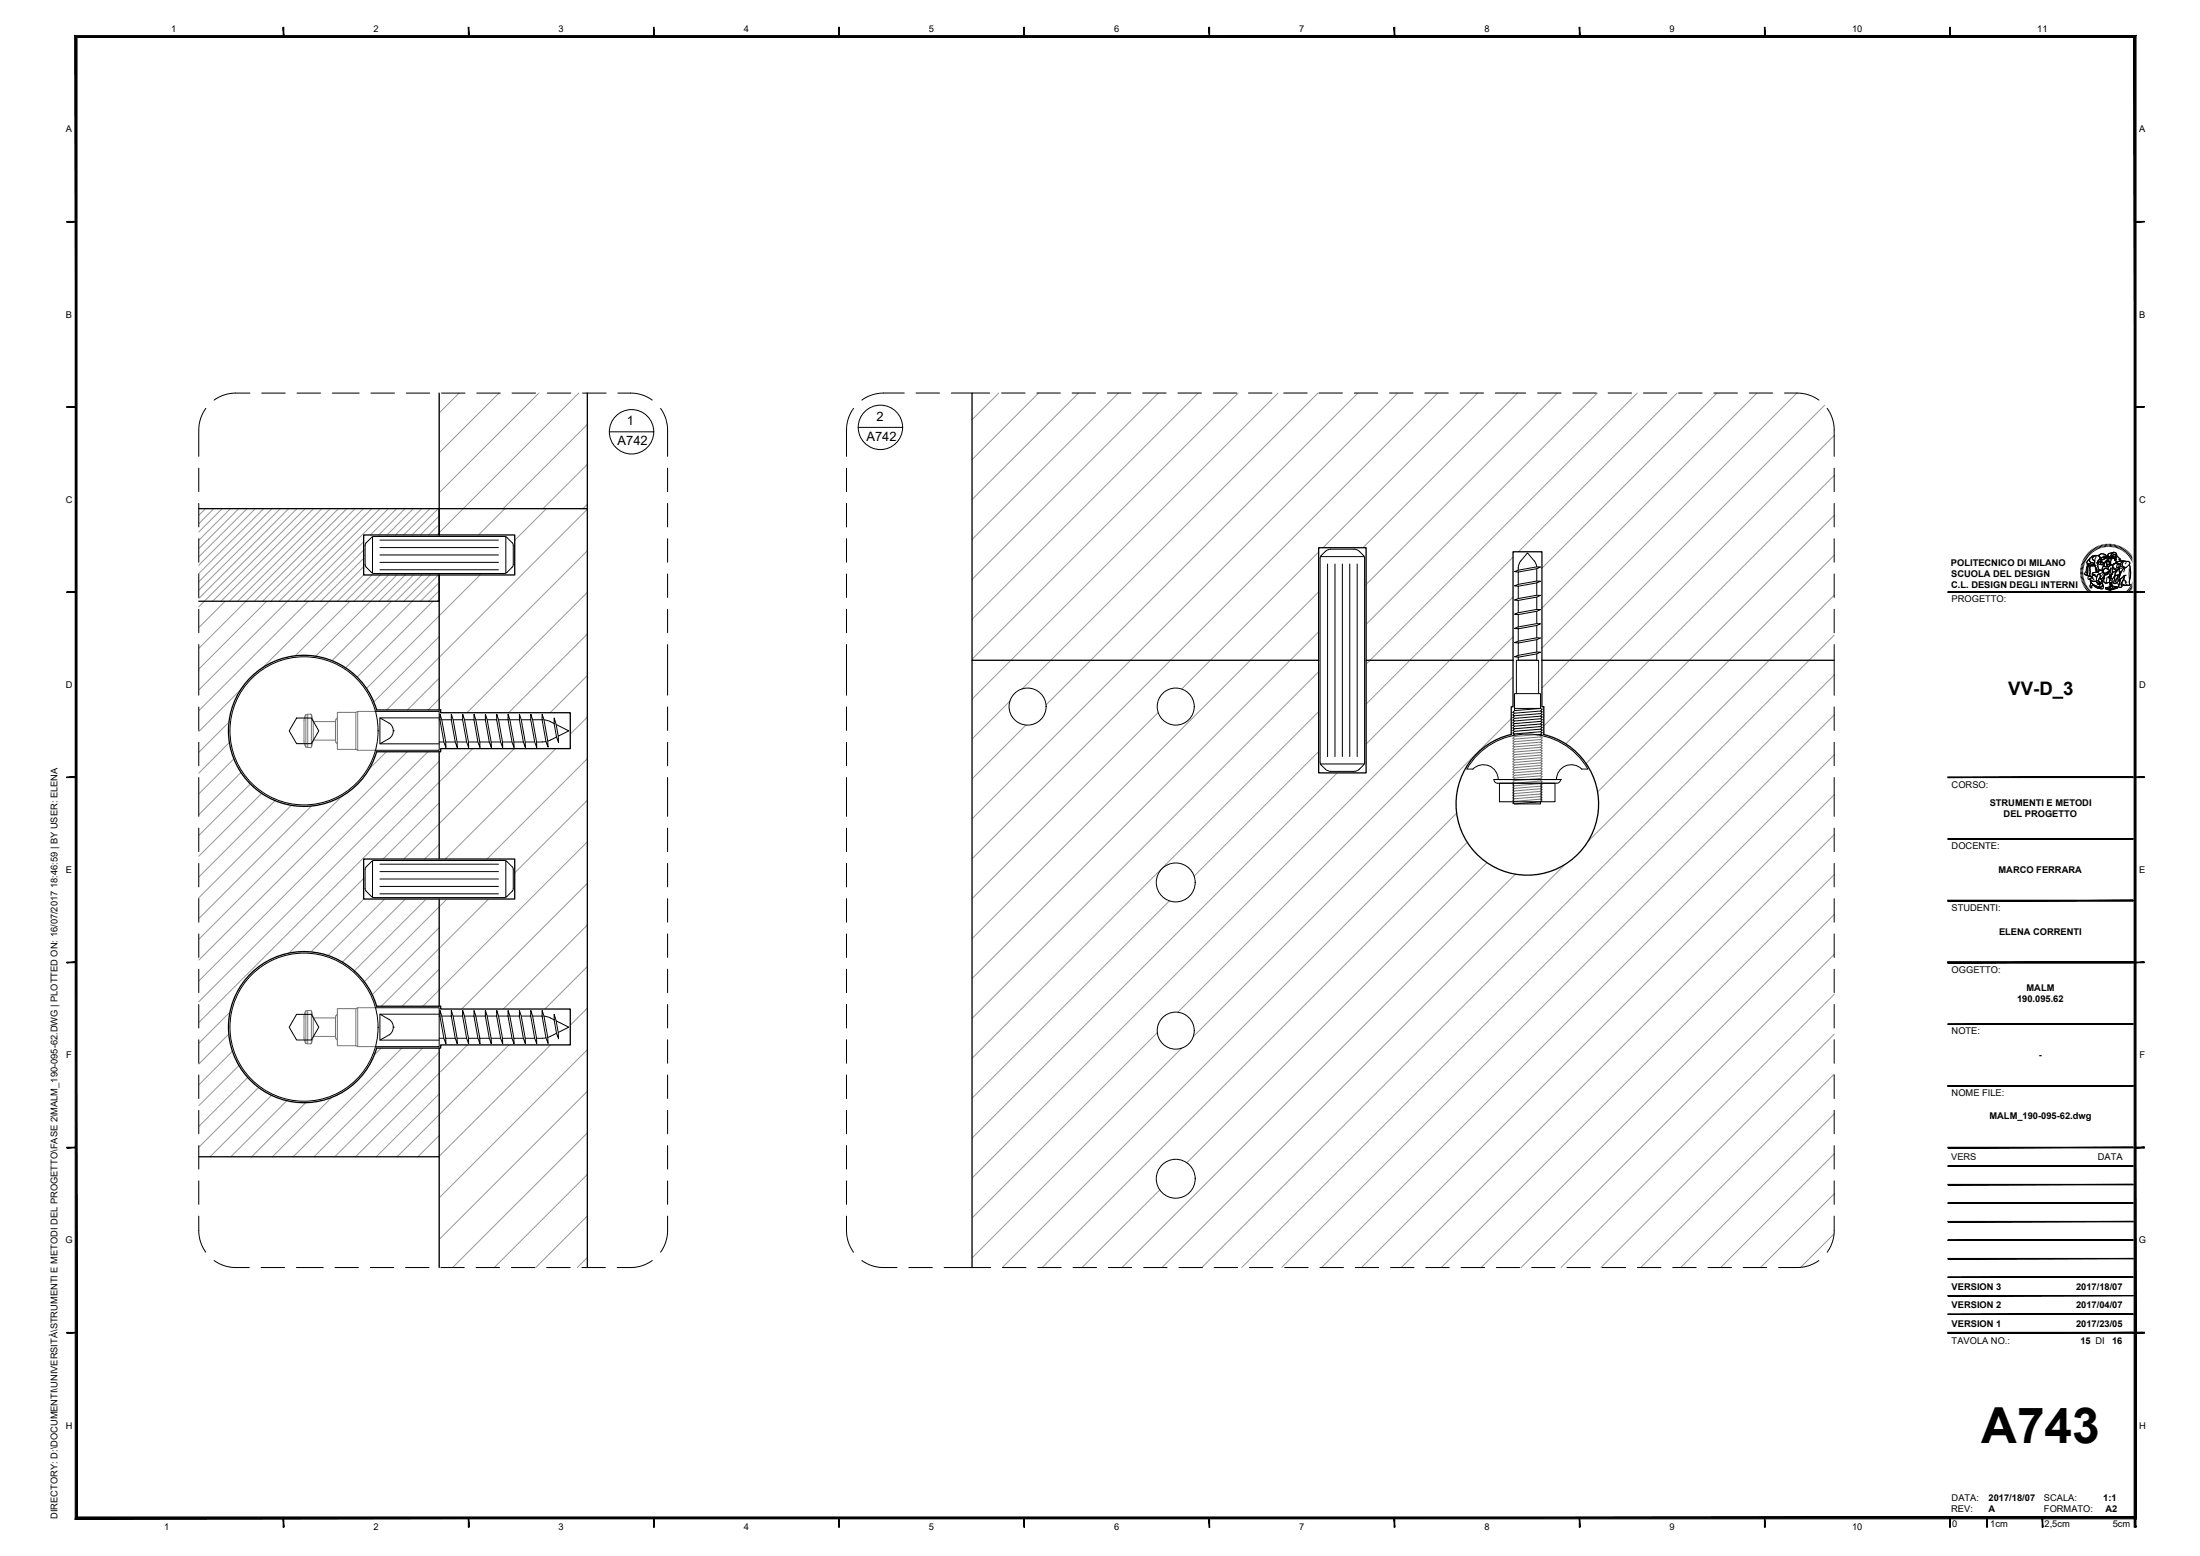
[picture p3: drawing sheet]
<svg xmlns="http://www.w3.org/2000/svg" width="594mm" height="420mm" viewBox="0 0 594 420" stroke-linecap="round" stroke-linejoin="round" font-family="sans-serif">
<!-- layer: viti dietro -->
<g fill="none" stroke="#767676" stroke-width=".27">
<path d="M82.6 193l1.4-.1 .6 2v4.9l-.4 1.8-.3 .2-1.3-.1M82.6 193v8.7M82.6 193l-.5 1.2v5.9l.1 .8 .4 .8M83.1 192.9v8.9M84.1 193v8.7M84.6 194.9h6M84.6 199.8h6M90.6 194.9v4.9M90.6 199.8l.2 .7M91.1 193.8l-.4 .5-.1 .5M91.1 192.4h5v10h-5zM96.1 192.4l.5-.3v10.5l-.5-.2"/>
<path d="M96.6 192.1h4.8M409 199.6l-.5 .5 .5 .2 7-.6 .5 .2-.5 .5M409 198.9l-.5 .5 .5 .2 7-.6 .5 .2-.5 .5M414.9 198.4l-5.9 .5-.5-.3M416.3 198.6l-.3 .4M90.8 200.5l.3 .4M96.6 202.6h4.8M409 215.7l-.5 .5 .5 .2 7-.6 .5 .2-.5 .5M409 215l-.5 .5 .5 .2 7-.6 .5 .2-.5 .5M409 214.3l-.5 .5 .5 .2 7-.6 .5 .2-.5 .5M409 213.6l-.5 .5 .5 .2 7-.6 .5 .2-.5 .5M409 212.9l-.5 .5 .5 .2 7-.6 .5 .2-.5 .5"/>
<path d="M409 212.2l-.5 .5 .5 .2 7-.6 .5 .2-.5 .5M409 211.5l-.5 .5 .5 .2 7-.6 .5 .2-.5 .5M409 210.8l-.5 .5 .5 .2 7-.6 .5 .2-.5 .5M409 210.1l-.5 .5 .5 .2 7-.6 .5 .2-.5 .5M409 209.4l-.5 .5 .5 .2 7-.6 .5 .2-.5 .5M409 208.7l-.5 .5 .5 .2 7-.6 .5 .2-.5 .5M409 208l-.5 .5 .5 .2 7-.6 .5 .2-.5 .5M409 207.3l-.5 .5 .5 .2 7-.6 .5 .2-.5 .5M409 206.6l-.5 .5 .5 .2 7-.6 .5 .2-.5 .5M409 205.9l-.5 .5 .5 .2 7-.6 .5 .2-.5 .5M409 205.2l-.5 .5 .5 .2 7-.6 .5 .2-.5 .5M409 204.5l-.5 .5 .5 .2 7-.6 .5 .2-.5 .5"/>
<path d="M409 203.8l-.5 .5 .5 .2 7-.6 .5 .2-.5 .5M409 203.1l-.5 .5 .5 .2 7-.6 .5 .2-.5 .5M409 202.4l-.5 .5 .5 .2 7-.6 .5 .2-.5 .5M409 201.7l-.5 .5 .5 .2 7-.6 .5 .2-.5 .5M409 201l-.5 .5 .5 .2 7-.6 .5 .2-.5 .5M409 200.3l-.5 .5 .5 .2 7-.6 .5 .2-.5 .5M409 216.4l-.1 .1M82.6 273l1.4-.1 .6 2v5l-.4 1.7-.3 .3-1.3-.2M82.6 273v8.7M82.6 273l-.5 1.2v5.9l.1 .9 .4 .7M83.1 272.9v9M84.1 273v8.8"/>
<path d="M84.6 274.9h6v5h-6M90.6 279.9l.1 .6 .4 .4M91.1 273.9l-.4 .4-.1 .6M91.1 272.4h5v10h-5zM96.1 272.4l.5-.3v10.5l-.5-.2M96.6 272.1h4.8M96.6 282.6h4.8"/>
</g>
<!-- layer: campitura -->
<g fill="none" stroke="#989898" stroke-width=".27">
<path d="M124 106.1l-5.4 5.4M134.7 106.1l-16.1 16.2M145.5 106.1l-26.9 27M156.3 106.1l-38.3 38.4M158.6 114.6l-22.7 22.8M269.7 106.1l-7.2 7.3M280.5 106.1l-18 18M291.2 106.1l-28.7 28.8M302 106.1l-39.5 39.6M312.8 106.1l-50.3 50.4M323.6 106.1l-61.1 61.1M334.4 106.1l-71.9 71.9"/>
<path d="M345.1 106.1l-82.6 82.7M355.9 106.1l-79.9 79.9M366.7 106.1l-84.2 84.3M377.5 106.1l-115 115M388.2 106.1l-125.7 125.8M399 106.1l-41.7 41.8M409.8 106.1l-41.8 41.8M420.6 106.1l-51.7 51.7M431.3 106.1l-62.4 62.5M442.1 106.1l-73.2 73.3M452.9 106.1l-42.9 42.9M463.7 106.1l-47.3 47.3"/>
<path d="M474.4 106.1l-58 58.1M485.2 106.1l-68.8 68.9M492.7 109.4l-76.2 76.3M495.3 117.6l-78.4 78.4M55.5 137.4l-1.8 1.8M57.7 137.4l-4 4M60 137.4l-6.3 6.3M62.2 137.4l-8.5 8.5M64.5 137.4l-10.8 10.7M66.7 137.4l-13 13M68.9 137.4l-15.2 15.2M71.2 137.4l-17.5 17.5"/>
<path d="M73.4 137.4l-19.7 19.7M75.7 137.4l-22 22M77.9 137.4l-24.2 24.2M80.2 137.4l-26.5 26.5M82.4 137.4l-25 25M84.7 137.4l-25 25M86.9 137.4l-25 25M89.2 137.4l-25 25M91.4 137.4l-37.7 37.7M93.6 137.4l-25 25M95.9 137.4l-25 25M98.1 137.4l-25 25"/>
<path d="M100.4 137.4l-25 25M102.6 137.4l-48.9 48.9M104.9 137.4l-25 25M107.1 137.4l-7.1 7.1M109.4 137.4l-7.1 7.1M111.6 137.4l-7.1 7.1M113.9 137.4l-7.1 7.1M116.1 137.4l-7.1 7.1M118.3 137.4l-7.1 7.1M118.6 139.3l-5.1 5.2M136.3 137.4l-7.1 7.1M147.5 137.4l-8.5 8.5"/>
<path d="M158.6 125.4l-12 12M158.6 136.2l-1.2 1.2M158.6 137.5l-54.2 54.2M495.3 128.4l-72.5 72.5M495.3 139.2l-67 67M98.2 146.3l-16.1 16.1M98.2 148.5l-13.8 13.9M98.2 150.8l-11.6 11.6M98.2 153l-27.3 27.3M98.2 155.3l-7.1 7.1M100.4 155.3l-7.1 7.1M102.7 155.3l-7.1 7.1"/>
<path d="M104.9 155.3l-7.1 7.1M107.2 155.3l-22 21.9M109.4 155.3l-7.1 7.1M111.7 155.3l-7.1 7.1M113.9 155.3l-7.1 7.1M116.2 155.3l-7.1 7.1M118.4 155.3l-25.1 25M118.6 141.6l-2.9 2.9M118.6 157.3l-5.1 5.1M118.6 159.6l-2.8 2.8M129.6 155.3l-30.6 30.6M158.6 148.7l-43 43"/>
<path d="M158.6 160l-32.5 32.5M356.1 149.1l-37 37M356.1 159.8l-93.6 93.7M408.6 150.4l-39.7 39.7M495.3 149.9l-63.9 63.9M60.8 162.4l-7.1 7.1M72 162.4l-18.3 18.3M83.2 162.4l-29.5 29.5M94.5 162.4l-14.8 14.7M105.7 162.4l-16.1 16M116.9 162.4l-20.5 20.4M118.6 161.8l-.6 .6"/>
<path d="M118.6 171.9l-17.7 17.7M158.6 171.2l-21.3 21.3M356.1 170.6l-93.6 93.6M408.6 161.2l-39.7 39.7M408.6 172l-146.1 146.1M495.3 160.7l-66.5 66.5M495.3 171.5l-170.8 170.8M61.8 195l-8.1 8.2M65 186.2l-11.3 11.3M118.6 183.1l-8.6 8.6M158.6 182.4l-10 10.1M158.6 193.6l-4.6 4.6"/>
<path d="M272.7 189.3l-10.2 10.3M277 195.8l-14.5 14.5M312.8 192.4l-50.3 50.3M356.1 181.4l-93.6 93.6M356.1 192.2l-93.6 93.6M408.1 194.1l-85.9 85.8M408.5 182.9l-90.5 90.4M495.3 182.3l-160 160M495.3 193l-149.2 149.3M61.9 200.5l-8.2 8.3M63.1 204.9l-9.4 9.5M65.1 208.6l-11.4 11.4"/>
<path d="M67.6 211.7l-13.9 13.9M70.7 214.2l-17 17M74.3 216.2l-20.6 20.6M78.7 217.5l-25 24.9M84.1 217.7l-30.4 30.3M92.3 215l-38.6 38.7M104.3 203l-4.6 4.6M109.9 203l-56.2 56.3M115.6 203l-61.9 61.9M118.6 211.2l-64.9 64.9M118.6 205.6l-64.9 64.9M118.6 216.8l-15.2 15.2"/>
<path d="M127.6 202.1l-8.7 8.8M138.9 202.1l-20.2 20.2M150.1 202.1l-29.8 29.9M158.6 204.9l-27.1 27.1M158.6 216.1l-19.6 19.6M356.1 202.9l-33.7 33.7M361.1 208.7l-98.6 98.6M393.3 219.6l-122.6 122.7M495.3 203.8l-138.4 138.5M495.3 214.6l-127.7 127.7M98.2 237.2l-20.2 20.2M118.6 222.4l-9.5 9.6"/>
<path d="M118.6 228l-3.9 4M158.6 227.3l-44.4 44.4M158.6 238.5l-33.9 34M396.2 227.5l-114.8 114.8M401.5 232.9l-81 81.1M409.2 236.1l-106.2 106.2M422.6 233.4l-108.8 108.9M495.3 225.4l-116.9 116.9M495.3 236.1l-106.1 106.2M98.3 242.8l-14.3 14.3M103.9 242.8l-15.3 15.2M109.5 242.8l-17 17"/>
<path d="M115.1 242.8l-19.4 19.4M118.6 250.5l-18.1 18.1M120.7 242.8l-22.3 22.3M131.9 242.8l-28.9 28.9M158.6 249.8l-22.7 22.7M315.8 243.3l-53.3 53.3M495.3 246.9l-95.3 95.4M495.3 257.7l-84.6 84.6M61.8 279.2l-8.1 8.1M62.1 273.3l-8.4 8.4M118.6 261.7l-10 10M158.6 261l-11.5 11.5"/>
<path d="M158.6 272.2l-4.6 4.6M312.5 278.9l-50 50M495.3 268.5l-73.8 73.8M495.3 279.3l-63 63M62.8 283.9l-9.1 9.1M64.5 287.7l-10.8 10.9M66.9 291l-13.2 13.2M69.8 293.6l-16.1 16.2M73.3 295.8l-16.6 16.6M77.5 297.2l-15.2 15.2M82.5 297.8l-14.6 14.6M89.6 296.3l-16 16.1"/>
<path d="M102.9 283l-1.8 1.8M108.5 283l-29.3 29.4M114.1 283l-29.3 29.4M118.6 289.8l-22.6 22.6M118.6 284.2l-28.2 28.2M118.6 295.4l-17 17M126.2 282.2l-7.2 7.2M137.4 282.2l-18.5 18.5M148.7 282.2l-29.9 29.8M158.6 283.4l-39.9 39.9M158.6 294.7l-40 39.9M319.1 283l-56.6 56.7"/>
<path d="M495.3 290l-52.2 52.3M118.6 312.2l-.1 .2M118.6 301l-11.4 11.4M118.6 306.6l-5.8 5.8M158.6 305.9l-36.4 36.4M158.6 317.1l-25.1 25.2M495.3 300.8l-41.4 41.5M495.3 311.6l-30.7 30.7M158.6 328.4l-13.9 13.9M158.6 339.6l-2.7 2.7M313.2 321.3l-21 21M495.3 333.2l-9.1 9"/>
<path d="M495.3 322.4l-19.9 19.9"/>
</g>
<!-- layer: SEZ 1 -->
<g fill="none" stroke="#000" stroke-width=".35">
<path d="M118.6 106.1v38.4v-7.1h-64.9M158.6 106.1v236.2M262.5 106.1v72.2M118.6 137.4h40M98.2 144.5h40.8v10.8h-40.8zM356.1 147.9h12.8v60.8h-12.8zM408.6 149h7.8v41.9h.5v7.4a19.2 19.2 0 0 1 11.4 29.7 19.2 19.2 0 0 1-31.8-.1 19.2 19.2 0 0 1 11.6-29.6v-7.4h.5zM53.7 162.4h64.9v-7.1v36.4M356.1 178.3h-93.6v164M368.9 178.3h39.7M416.4 178.3h78.9M67.3 183.3a20.4 20.4 0 0 1 34.4 8.4h17.3v.8h35v9.6h-35v.9h-17.3a20.4 20.4 0 0 1-29.7 12.1 20.4 20.4 0 0 1-4.7-31.8z"/>
<path d="M118.6 203v29M98.2 232h40.8v10.8h-40.8zM118.6 242.8v28.9M67.3 263.4a20.4 20.4 0 0 1 34.4 8.3h17.3v.8h35v9.7h-35v.8h-17.3a20.4 20.4 0 0 1-29.7 12.1 20.4 20.4 0 0 1-4.7-31.7zM118.6 283v59.3M53.7 312.4h64.9"/>
</g>
<!-- layer: Viti -->
<g fill="none" stroke="#000" stroke-width=".27">
<path d="M98.6 147.3v5.1M98.6 147.3l.3-.7 1.4-1.5 .7-.2 35.2-.1 .7 .3 1.4 1.5 .3 .7M98.6 152.4l.3 .7 1.4 1.5M100.3 154.6l.7 .2 35.2 .1 .7-.3M100.6 144.9v9.9M102.6 149.9h32M102.6 151.9h32M102.6 153.9h32M102.6 147.9h32M102.6 145.9h32M136.6 144.9v9.9M138.6 147.3v5.4l-1.7 1.9"/>
<path d="M356.6 150.3h11.8M358.5 152.3v52M360.5 152.3v52M362.5 152.3v52M364.5 152.3v52M365.7 148.3h-6.8a3.8 3.8 0 0 0-2.1 1.7l-.3 .7v55.2l.3 .7a3.8 3.8 0 0 0 2.1 1.6l6.8 .1M365.7 148.3l.7 .1 .7 .5M366.5 152.3v52M367.1 148.9l1.1 1.1 .3 .7M368.5 150.7v55.2M409 158.2l1-.4 5-.9h1l-1 .5-5 .9zM409 154.4l1-.4 5-.9h1l-1 .5-5 .9z"/>
<path d="M410 154.5v3.3M410 158.3v3.3M410.7 151.5l1.8-2.2 1.8 2.2M410.7 151.5l-.6 1-.1 1.5M414.3 151.5l.7 1.6M415 153.6v3.3M415 157.4v3.3M409 173.5l1-.4 5-.9 1 .1-1 .4-5 .9zM409 169.7l1-.4 5-.9h1l-1 .5-5 .9zM409 165.9l1-.4 5-.9h1l-1 .5-5 .9zM409 162l1-.4 5-.9 1 .1-1 .4-5 .9zM409 177.3l1-.3 5-.9h1l-1 .5-5 .9z"/>
<path d="M410 162.1v3.4M410 166v3.3M410 169.8v3.3M410 173.6v3.4M415 176.6v1.7h-5v-.8M415 161.2v3.4M415 165.1v3.3M415 168.9v3.3M415 172.7v3.4M80.1 193.9h4l2 3.5-2 3.4h-4l-2-3.4zM101.4 192.1h17.2v10.5h-17.2M102.6 193.8l2.9 1.8 .5 .8 .2 .9"/>
<path d="M106.2 197.3l-.2 1-.5 .8-2.9 1.8M106.2 197.4h.1M118.6 193.8h-16v7.1h16M118.6 194.4h.2M118.8 192.9l.5 1.5 1.1 6v1.4l-.5-1.4-1.1-6zM119.3 194.4h2.6M121.9 192.9l.5 1.5 1 6 .1 1.4-.6-1.4-1-6zM122.4 194.4h2.5M124.9 192.9l.5 1.5 1.1 6 .1 1.4-.6-1.4-1.1-6zM125.4 194.4h2.6M128 192.9l.5 1.5 1.1 6v1.4l-.5-1.4-1.1-6zM128.5 194.4h2.6"/>
<path d="M131.1 192.9l.5 1.5 1 6 .1 1.4-.6-1.4-1-6zM131.6 194.4h2.5M134.1 192.9l.5 1.5 1.1 6v1.4l-.5-1.4-1.1-6zM134.6 194.4h2.6M137.2 192.9l.5 1.5 1.1 6v1.4l-.5-1.4-1.1-6zM137.7 194.4h2.6M140.3 192.9l.5 1.5 1 6 .1 1.4-.6-1.4-1-6zM140.8 194.4h2.5M143.3 192.9l.5 1.5 1.1 6v1.4l-.5-1.4-1.1-6zM143.8 194.4h2.6M146.4 192.9l.5 1.5 1 5.7 .1 1.6-.6-1.4-1-5.9zM146.9 194.4l1.1 .2 1.6 .8"/>
<path d="M149.6 193.9l.6 1.7 .5 3.2 .1 1.7-.5-1.5-.7-3.6zM150.2 195.6l3.4 1.8-2.9 1.4M150.3 199l-2.4 1.1M409 197.5l-.5 .5 .5 .2 7-.6 .5 .2-.5 .5M409 196.8l-.5 .5 .5 .2 7-.6 .5 .2-.5 .5M409 196.1l-.5 .5 .5 .2 7-.6 .5 .2-.5 .5M409 195.4l-.5 .5 .5 .2 7-.6 .5 .2-.5 .5M409 194.7l-.5 .5 .5 .2 7-.6 .5 .2-.5 .5M409 194l-.5 .5 .5 .2 7-.6 .5 .2-.5 .5M409 193.3l-.5 .5 .5 .2 7-.6 .5 .2-.5 .5M409 192.6l-.5 .5 .5 .2 7-.6 .5 .2-.5 .5M409 191.9l-.5 .5 .5 .2 7-.6 .5 .2-.5 .5"/>
<path d="M409 191.9l7-.6 .5 .2-.5 .5M409 191.3v-4h7v4h-7v.6M409 198.2l-.5 .4M409.5 187.3v-9h6v9M414.9 198.4l1.1-.1 .5 .2-.2 .1M118.6 200.4h1.3M120.4 200.4h2.5M123.4 200.4h2.6M126.5 200.4h2.6M129.6 200.4h2.5M132.6 200.4h2.6M135.7 200.4h2.6"/>
<path d="M138.8 200.4h2.5M141.8 200.4h2.6M147.4 200.2l-2.5 .2M356.6 206.3h11.8M367.1 207.7l-.7 .4-.7 .2M368.5 205.9l-.3 .7-1.1 1.1M398.6 204.2a18.9 18.9 0 0 1 30.2 3.5h-1.7a4 4 0 0 0-4.3-.9 4 4 0 0 0-2.5 3.7h-15.7a4 4 0 0 0-2.5-3.7 4 4 0 0 0-4.4 .9h-1.6zM403.4 210.5h18a1 1 0 0 1-1 1h-16a1 1 0 0 1-1-1zM404.9 211.5h15v5h-15zM408.7 211.5v5M408.9 216.5l-.4 .4 .5 .2 7-.6-.1 .6h-6.9M416.2 211.5v5"/>
<path d="M421.4 210.5h.1M98.6 234.8v5.1M98.6 234.8l.3-.7 1.4-1.5 .7-.2h35.2l.7 .2 1.4 1.5 .3 .7v5.4l-1.7 1.9-.7 .3h-35.2l-.7-.3-1.4-1.5-.3-.7M100.6 232.4v9.9M102.6 237.4h32M102.6 239.4h32M102.6 235.4h32M102.6 233.4h32M136.6 232.4v9.9M102.6 241.4h32M80.1 273.9h4l2 3.5-2 3.4h-4l-2-3.4zM101.4 272.1h17.2v10.5h-17.2"/>
<path d="M102.6 273.9l2.5 1.4a2.5 2.5 0 0 1 0 4.1l-2.5 1.5M106.2 277.4h.1M118.6 273.9h-16v7h16M118.6 274.4h.2M118.8 272.9l.5 1.5 1.1 6v1.5l-.5-1.5-1.1-6zM119.3 274.4h2.6M121.9 272.9l.5 1.5 1 6 .1 1.5-.6-1.5-1-6zM122.4 274.4h2.5M124.9 272.9l.5 1.5 1.1 6 .1 1.5-.6-1.5-1.1-6zM125.4 274.4h2.6M128 272.9l.5 1.5 1.1 6v1.5l-.5-1.5-1.1-6zM128.5 274.4h2.6"/>
<path d="M131.1 272.9l.5 1.5 1 6 .1 1.5-.6-1.5-1-6zM131.6 274.4h2.5M134.1 272.9l.5 1.5 1.1 6v1.5l-.5-1.5-1.1-6zM134.6 274.4h2.6M137.2 272.9l.5 1.5 1.1 6v1.5l-.5-1.5-1.1-6zM137.7 274.4h2.6M140.3 272.9l.5 1.5 1 6 .1 1.5-.6-1.5-1-6zM140.8 274.4h2.5M143.3 272.9l.5 1.5 1.1 6v1.5l-.5-1.5-1.1-6zM143.8 274.4h2.6M146.4 272.9l.5 1.5 1 5.7 .1 1.7-.6-1.5-1-5.9zM146.9 274.4l1.1 .2 1.6 .8"/>
<path d="M149.6 273.9l.6 1.8 .5 3.1 .1 1.7-.5-1.5-.7-3.6zM150.2 275.7l3.4 1.7-2.9 1.4M150.3 279l-2.4 1.1M118.6 280.4h1.3M120.4 280.4h2.5M123.4 280.4h2.6M126.5 280.4h2.6M129.6 280.4h2.5M132.6 280.4h2.6M135.7 280.4h2.6M138.8 280.4h2.5M141.8 280.4h2.6"/>
<path d="M147.4 280.3l-2.5 .1"/>
<circle cx="82.1" cy="197.3" r="20"/>
<circle cx="82.1" cy="277.4" r="20"/>
</g>
<!-- layer: simboli -->
<g fill="none" stroke="#000" stroke-width=".27">
<path d="M55.6 110.3a10 10 0 0 0-1.9 5.8v7.1M67.5 106.1h-3.8a10 10 0 0 0-5.9 1.9M70.7 106.1h6.3M80.2 106.1h6.4M89.7 106.1h7.3M100.2 106.1h6.3M109.7 106.1h6.3M119.2 106.1h6.4M128.7 106.1h6.4M138.3 106.1h6.3M147.8 106.1h6.3M157.3 106.1h6.4"/>
<path d="M164.5 116.6h12M166.8 106.1h3.5a10 10 0 0 1 5.8 1.9M178.4 110.3a10 10 0 0 1 1.9 5.8v7.1M230.5 110.3a10 10 0 0 0-1.9 5.8v7.1M231.7 115.4h12M244.2 106.1h-5.6a10.1 10.1 0 0 0-5.9 1.9M247.4 106.1h6.3M256.9 106.1h10.4M270.5 106.1h6.3M280 106.1h6.3M289.5 106.1h6.4M299 106.1h6.4"/>
<path d="M308.6 106.1h6.3M318.1 106.1h6.3M327.6 106.1h6.4M337.1 106.1h6.4M346.6 106.1h6.4M356.2 106.1h6.3M365.7 106.1h6.3M375.2 106.1h6.4M384.7 106.1h6.4M394.3 106.1h6.3M403.8 106.1h8.2M415.2 106.1h6.3"/>
<path d="M424.7 106.1h6.4M434.2 106.1h6.4M443.8 106.1h6.3M453.3 106.1h6.3M462.8 106.1h6.4M472.3 106.1h6.4M481.9 106.1h3.4a10.1 10.1 0 0 1 5.9 1.9M493.4 110.3a10 10 0 0 1 1.9 5.8v7.1M53.7 126.4v6.4M53.7 135.9v6.4M180.3 126.4v6.4M180.3 135.9v6.4"/>
<path d="M228.6 126.4v6.4M228.6 135.9v6.4M495.3 126.4v6.4M495.3 135.9v6.4M53.7 145.5v6.3M53.7 155v6.3M180.3 145.5v6.3M180.3 155v6.3M228.6 145.5v6.3M228.6 155v6.3M495.3 145.5v6.3M495.3 155v6.3"/>
<path d="M53.7 164.5v6.4M53.7 174v13.7M180.3 174v13.7M180.3 164.5v6.4M228.6 174v13.7M228.6 164.5v6.4M495.3 174v13.7M495.3 164.5v6.4M53.7 190.9v6.4M180.3 190.9v6.4M228.6 190.9v6.4M495.3 190.9v6.4"/>
<path d="M53.7 210v10.4M53.7 200.4v6.4M180.3 210v10.4M180.3 200.4v6.4M228.6 210v10.4M228.6 200.4v6.4M495.3 210v10.4M495.3 200.4v6.4M53.7 223.6v6.4M53.7 233.1v6.4M180.3 223.6v6.4M180.3 233.1v6.4"/>
<path d="M228.6 223.6v6.4M228.6 233.1v6.4M495.3 223.6v6.4M495.3 233.1v6.4M53.7 242.7v6.3M53.7 252.2v6.3M180.3 242.7v6.3M180.3 252.2v6.3M228.6 242.7v6.3M228.6 252.2v6.3M495.3 242.7v6.3M495.3 252.2v6.3"/>
<path d="M53.7 261.7v6.4M53.7 271.2v6.4M180.3 261.7v6.4M180.3 271.2v6.4M228.6 261.7v6.4M228.6 271.2v6.4M495.3 261.7v6.4M495.3 271.2v6.4M53.7 280.8v6.3M53.7 290.3v6.3M53.7 299.8v6.4M180.3 280.8v6.3"/>
<path d="M180.3 290.3v6.3M180.3 299.8v6.4M228.6 280.8v6.3M228.6 290.3v6.3M228.6 299.8v6.4M495.3 280.8v6.3M495.3 290.3v6.3M495.3 299.8v6.4M53.7 309.3v6.4M53.7 318.9v6.3M180.3 309.3v6.4M180.3 318.9v6.3"/>
<path d="M228.6 309.3v6.4M228.6 318.9v6.3M495.3 309.3v6.4M495.3 318.9v6.3M53.7 328.4v3.9a10 10 0 0 0 1.9 5.8M180.3 328.4v3.9a10 10 0 0 1-1.9 5.8M228.6 328.4v3.9a10 10 0 0 0 1.9 5.8M495.3 328.4v3.9a10 10 0 0 1-1.9 5.8M57.8 340.4a10 10 0 0 0 5.9 1.9h3.6M70.5 342.3h6.4M80 342.3h7.3M90.5 342.3h6.3"/>
<path d="M100 342.3h6.3M109.5 342.3h6.4M119 342.3h6.4M128.6 342.3h6.3M138.1 342.3h6.3M147.6 342.3h6.4M157.1 342.3h6.4M176.1 340.4a10 10 0 0 1-5.8 1.9h-3.6M232.7 340.4a10 10 0 0 0 5.9 1.9h3.6M245.4 342.3h6.4M254.9 342.3h12.6M270.7 342.3h6.4"/>
<path d="M280.2 342.3h6.4M289.8 342.3h6.3M299.3 342.3h6.3M308.8 342.3h6.4M318.3 342.3h6.4M327.9 342.3h6.3M337.4 342.3h6.3M346.9 342.3h6.4M356.4 342.3h6.4M366 342.3h6.3M375.5 342.3h6.3M385 342.3h6.4"/>
<path d="M394.5 342.3h6.4M404.1 342.3h6.3M413.6 342.3h6.3M423.1 342.3h6.4M432.6 342.3h6.4M442.2 342.3h6.3M451.7 342.3h6.3M461.2 342.3h6.4M470.7 342.3h6.4M491.2 340.4a9.9 9.9 0 0 1-5.9 1.9h-5"/>
<circle cx="170.5" cy="116.6" r="6"/>
<circle cx="237.7" cy="115.4" r="6"/>
</g>
<!-- layer: Vano viti -->
<g fill="none" stroke="#000" stroke-width=".27">
<circle cx="277.5" cy="190.8" r="5"/>
<circle cx="317.5" cy="190.8" r="5"/>
<circle cx="317.5" cy="238.3" r="5.3"/>
<circle cx="317.5" cy="278.3" r="5"/>
<circle cx="317.5" cy="318.3" r="5.3"/>
</g>
<!-- layer: G-ANNO-LOGO -->
<g fill="none" stroke="#000" stroke-width=".27">
<path d="M561.8 154.6h.7M561.8 154.2h.7M561.8 153.8l.7 .1M561.9 153.5l.6 .1M561.9 153.1l.7 .2M562 152.8l.6 .1M562.1 152.4l.6 .2M562.2 152.1l.6 .2M562.3 151.8l.6 .2M562.4 151.4l.7 .3M562.5 154.9h-.7M562.5 155.2l-.7 .1"/>
<path d="M562.5 155.5l-.7 .1M562.6 155.8l-.7 .2M562.6 151.1l.6 .3M562.6 156.2l-.6 .1M562.7 156.5l-.6 .2M562.8 150.8l.6 .3M562.8 156.8l-.6 .2M562.9 157.1l-.6 .2M563 150.5l.5 .3M563.1 157.4l-.7 .3M563.2 150.2l.5 .4M563.2 157.7l-.6 .3"/>
<path d="M563.3 158l-.5 .3M563.4 149.9l.5 .4M563.4 153.3h.1M563.4 153.3l-.1 .9-.5 .7 .3 .3M563.5 158.3l-.6 .3M563.6 155.2h.1M563.6 155.2l-.1 .2 .4 .2M563.6 149.6l.5 .5M563.7 152.2h.1M563.7 152.2v.4M563.7 158.5l-.6 .4M563.7 152.6v-.4l.7 .1a.84 .84 0 0 0 1.2-.2l.1 .6"/>
<path d="M563.7 152.6l.2 .1M563.8 149.4l.5 .4M563.9 152.7h1.8M563.9 152.7l-.3 .1-.2 .5M563.9 152.7l-.3 .6-.1 1.3-.4 .7 .4 .1M563.9 152.7h.1M563.9 158.8l-.6 .4M563.9 155.6h.1M563.9 155.6h.3M564 151.1l.3-.1v.2a.83 .83 0 0 0 .9 .8l.3 .2-.4 .3-.6-.3-.5 .1a.45 .45 0 0 1-.5-.3 .45 .45 0 0 1 .2-.5zM564.1 149.1l.5 .5M564.1 159l-.5 .5"/>
<path d="M564.1 152.7l.5 .1-.3 .5 .1 1.2-.1 1-.1 .1a.43 .43 0 0 1-.6-.2 .43 .43 0 0 1 .1-.6l.1-1.4zM564.1 152.7l-.3 .5-.2 2M564.3 150.9l-.6 .6a.44 .44 0 0 0-.2 .5 .44 .44 0 0 0 .5 .3l.5-.1 .6 .3 .5-.4M564.3 159.3l-.5 .4M564.3 156.3l.1 .1a1.21 1.21 0 0 0 1.7 .4M564.3 156.3h.1M564.3 148.9l.5 .5M564.4 156.3v.1a1.17 1.17 0 0 0 1.6 .6l.1-.2M564.4 155.6h.1M564.4 150.6l.7-.5 1.2-.1a1.01 1.01 0 0 0-1.2 1l.5 .4v.7l-.5-.1a.77 .77 0 0 1-.8-.8zM564.5 156.7l.1 .5 .7 .7 2 .9M564.5 156.7l.6 .3 1-.2 .2 .6"/>
<path d="M564.5 156.7l.1 .5 .5 .5 1.7 .8M564.5 156.7h.1M564.5 159.5l-.5 .5M564.6 152.8l-.3 .6 .1 2.2M564.6 148.6l.4 .6M564.6 157.3l1.6 1a1.01 1.01 0 0 0 1.6-.4 .65 .65 0 0 1 .1 1 .65 .65 0 0 1-1 0l-1.3-.6a.44 .44 0 0 0-.5-.3 .44 .44 0 0 0-.3 .5v.2h-.2a.84 .84 0 0 1 0-1.2zM564.6 157.3v.2a.85 .85 0 0 0 0 1.2l.3-.2-.2-.1a.49 .49 0 0 1 .4-.4 .49 .49 0 0 1 .5 .3l.9 .5a1.05 1.05 0 0 0 1.5-.1l-.2-.8M564.8 159.7l-.5 .6M564.8 155.8a.51 .51 0 0 0-.8-.1 .51 .51 0 0 0 .1 .8v-.1a.62 .62 0 0 1 .6-.3 .62 .62 0 0 1 .6 .3l.2 .2M564.9 148.4l.4 .6M565 156.1l-.7 .2M565 156.1h.1"/>
<path d="M565 160l-.4 .5M565.2 148.2l.4 .6M565.4 155.1l.8 .7M565.5 155.2l-.6 .4 .1 .5M565.5 155.2l.7 .6a.59 .59 0 0 1 .4-.7 .59 .59 0 0 1 .7 .4l-.4 .6 .4 .2M565.5 155.2h.1M565.5 155.2l.1 .1a.73 .73 0 0 1 .5 1.1v.4M565.5 148l.3 .6M565.5 152.1l-.4-.1a.77 .77 0 0 1-.8-.8v-.4l.6-.6 .8-.2a.86 .86 0 0 1 1 .1 .86 .86 0 0 1 .2 1l-.2 .2a.99 .99 0 0 0-.2 1.4 1.05 1.05 0 0 0 .7 1.3l-.5 .1M565.7 152.7a1.03 1.03 0 0 0-1.4 .6l.1 2.3M565.7 152.7h.1M565.7 152.7l.6 1.2-.1 .5-.3 .1a.61 .61 0 0 0-.8 .7l.1 .1-.3 .5-.5-.2"/>
<path d="M565.8 147.8l.3 .6M565.8 153.1l.2 1.4M566.1 150.3l-.4 .9-.1 1 .6 1.5a.55 .55 0 0 0 .3 .8l.2-.4M566.1 147.7l.3 .6M566.1 156.8h.1M566.1 156.8l.2 .6M566.1 156.8l.1-1a.59 .59 0 0 1 .4-.7 .59 .59 0 0 1 .7 .4l-.7 1.4 .8 .7-.4-.2 .2 .5-.3-.4M566.2 154.4l-.3 .1a.61 .61 0 0 0-.8 .7l.1 .1M566.3 157.4h.1M566.3 157.4l.3 .2-.1 .2 .2-.2 .2 .4v-.5l.3 .4-.2-.5 .4 .2-.8-.7 .3-.8 .4 .2 .3 1a.79 .79 0 0 1 .1 .9 .79 .79 0 0 1-.9 .3M566.3 157.4l.3 .2-.1 .2 .2-.2M566.3 150a1.01 1.01 0 0 0-1.2 1l.5 .4 .1 1.3 .5 1a.55 .55 0 0 0 .3 .8l.2-.4"/>
<path d="M566.3 150h.1M566.3 150a.76 .76 0 0 1 .7 .7 .76 .76 0 0 1-.5 .8l-.2 .5 .1 .4a1.49 1.49 0 0 0 .6 1.5l.2 .1-.5 .1M566.3 150a.99 .99 0 0 0-1.2 1l.5 .4M566.4 147.5l.3 .6M566.5 155.2a.46 .46 0 0 1 .7 .1 .46 .46 0 0 1-.2 .6l-.4 1 .8 .7-.4-.2 .2 .5-.3-.4v.5l-.2-.4-.2 .2 .1-.2-.4-.6v-1zM566.6 151.9a.58 .58 0 0 0 .8 .5M566.7 150.1h.1M566.7 150.1l.7-.6 1 .2a.3 .3 0 0 1 .4 .4 .3 .3 0 0 1-.4 .2l-.2-.2-.7 .5-.5-.2M566.7 154.1l-.1 .4-.4-.1-.3 .1a.61 .61 0 0 0-.8 .7h.4M566.7 154.1h.1M566.7 157.6h.1M566.8 147.4l.2 .6"/>
<path d="M566.8 158.5h.1M566.9 157.5l.1 .5-.3-.4M566.9 157.5h.1M566.9 149.8l1-.3 .7 .4a.23 .23 0 0 1 .2 .3 .23 .23 0 0 1-.3 .2l-.3-.3-.1 .3-.7 .2-.7-.5zM567 156.1l.3 .2M567 150.4l.7 .2 .5-.5 .3 .3-.2 .5-.4 .2-.4-.1-.6 .1zM567.1 147.3l.2 .6M567.2 154l-.5 .1M567.2 154h.1M567.2 154l.6 .2M567.2 154l.6 .2 .4 .7a.76 .76 0 0 1-.3 1M567.3 151.9h.9l-.3 .1a.38 .38 0 0 1-.4 .6 .38 .38 0 0 1-.2-.7z"/>
<path d="M567.3 151.6l-.7 .3a.6 .6 0 0 0 .8 .5 .33 .33 0 0 1-.2-.4 .33 .33 0 0 1 .4-.2M567.3 151.6h.1M567.3 151.6l.3 .2M567.3 156.3h.1M567.3 151.6l-1 .4M567.3 156.3l.3 1a.79 .79 0 0 1 .1 .9 .79 .79 0 0 1-.9 .3M567.4 151.6l.2 .2M567.4 151.3l.1-.3-.6 .1-.6 .9M567.4 151.3h.1M567.4 151.3l-.1 .3M567.4 154.9l-.7 .1M567.5 147.2l.1 .6"/>
<path d="M567.5 151l-.3 .5M567.6 151.8h.1M567.6 154.5h.1M567.6 154.5l.7 .6M567.7 151.9a.34 .34 0 0 0-.4 .3 .34 .34 0 0 0 .4 .3 .34 .34 0 0 0 .2-.5l.3-.1-.7 .1M567.7 151.1h-.8M567.7 151.1h.1M567.7 155l.3 .5-.1 .4M567.8 154.2h.1M567.8 154.2l.4 .7M567.8 147.1l.1 .7M567.8 153.9l.6-.4 .6 .1 .5 .3a.32 .32 0 0 1 .2 .5 .32 .32 0 0 1-.5 0l-.3 .2a.49 .49 0 0 1-.6 .3 .49 .49 0 0 1-.4-.4z"/>
<path d="M567.8 156.8l.8 .7M567.9 155.9h.1M567.9 155.9l-.6 .4M568 150.9l.1 .1M568.1 150.5l.2 .1M568.1 156.2h.1M568.1 156.2l-.5 .8M568.1 152.8a1.29 1.29 0 0 0-.5 1.3M568.1 156.2l.1 .9M568.2 147l.1 .7M568.2 150.6h-.1M568.2 150.9l-.5 .2"/>
<path d="M568.2 150.9h.1M568.2 154.8l1.2-.3-.2 .5-.4 .2-.5-.2zM568.2 154.9h.1M568.2 154.9l.1 .4M568.3 155.6l-.2 .6M568.3 155.1l-.2 1.1-.3 .6 .4 .4a.93 .93 0 0 0 1.4 .1h.1M568.3 155.3h.1M568.3 155.3l-.1 .4-.3 .2M568.4 155h-.1M568.5 150.7l.8-.2a.29 .29 0 0 1 .2 .5 .29 .29 0 0 1-.5 0zM568.5 147l.1 .6M568.5 150.4l-.3 .5"/>
<path d="M568.5 150.4h.1M568.6 158.7l2-.4 1.2 .2-2.1 .6zM568.6 158.7l1.1 .4v.3l-1.1-.4zM568.6 158.7h.1M568.7 151.4h.8l.5 1a.24 .24 0 0 1-.1 .3 .24 .24 0 0 1-.4-.1 .24 .24 0 0 1 .2-.3l-.2-.7a.43 .43 0 0 0-.7-.1 .43 .43 0 0 0 .1 .7v.1a.5 .5 0 0 1-.1 .8 .5 .5 0 0 1-.7-.4zM568.8 151.5l.7 .1 .2 .5a.64 .64 0 0 1-.1 .7 .64 .64 0 0 1-.7 .2zM568.9 153h.1M568.9 146.9v.7M568.9 150.5l.2-.3h.3l.4 .4-.3 .3M568.9 150.5l.4 .2M568.9 150.5h.1M568.9 155h.1"/>
<path d="M568.9 155.9l-.3 1.6 1.1-.2M569 154.6l.2 .1M569 154.9l.1 .1M569.1 154.7h.1M569.1 151.7v.1M569.2 150.1h.1M569.2 151.7l-.2 .1M569.2 146.9v.7M569.3 150.7h.1M569.3 150.7v-.2l.2 .4M569.3 150.7l-.4-.1-.4 .1 .2 .1a.39 .39 0 0 0 .4 .2 .39 .39 0 0 0 .4-.3l-.2-.2v.3M569.3 153v.7"/>
<path d="M569.4 154.5l-.2 .5a.51 .51 0 0 1-.8-.1M569.4 151.6l.3 .2-.2 .1M569.5 150.9h.1M569.5 151.7a.43 .43 0 0 0-.6-.2 .43 .43 0 0 0 0 .7 .5 .5 0 0 1 0 .8 .5 .5 0 0 1-.8-.4l.4-1 .7-.3 .4 .3 .3 .7a.24 .24 0 0 1 0 .4 .25 .25 0 0 1-.4-.3M569.6 146.9v.7M569.6 152l-.1 .1M569.6 151.9a.42 .42 0 0 1 0 .6 .42 .42 0 0 1-.6-.1h-.1M569.7 152.7l-.3 .3h-.5M569.7 157.3h.1M569.7 159.2h.1M569.7 159.1l2.1-.6v.3l-2.1 .6zM569.7 159.1v.3"/>
<path d="M569.8 151.9l.1 .4M569.8 151.9h.1M569.8 150.8v-.1a.88 .88 0 0 1 0 1.2M569.8 150.8h.1M569.8 158.5l.8-.2 1.2 .2-2.1 .6-1.1-.4v.3l1.1 .4 2.1-.6v-.3M569.8 158.5h.1M569.8 150.8l.2-.1v.3l-.2 .9M569.8 158.5l-1.2 .2M569.8 155.3h.1M569.8 155.3l-.2 .5h-.3l.2 .2a.23 .23 0 0 1 .3 .1 .23 .23 0 0 1-.1 .3l.3-.2M569.8 155.3l.4-.2-.2 1.1M569.8 155.9l-.1 .5 .3-.2"/>
<path d="M569.8 155.3l-.2 .5h-.3l.3 .3 .2-.1M569.8 157.9h.1M569.9 150.3l.1 .4M569.9 146.9v.7M570 156.2h.1M570 156.2l-.3 1.1M570 155.6l-.2 .3v-.2M570 153.3l-.2 1.4M570 152.5l.5 .3M570.1 157.3h.1l.2 1-.3-.5-.3 .7zM570.1 157.3h.1l.2 1.4-.3-.9-.4 1zM570.1 154.5l-.4 .3 .1 .5"/>
<path d="M570.2 155.1h.1M570.2 155.1l-.4 .2M570.2 153.4l-.4 .8M570.3 147l-.1 .6M570.3 149.4l-.3 .7 .2 .8h.1l.1-.6a.59 .59 0 0 1 .8-.6l.2 .5-.3 .4v.7l.2-.2M570.3 149.4h.1M570.3 149.4l.4-.3 .7 .2 .2 .4-.3 1.4M570.3 149.4h-.5a.63 .63 0 0 0-.6 .8l.5 .2 .1 .4M570.3 149.4l-.3 .7 .2 .8h.1l.1-.5M570.3 149.4l-.3 .7 .2 .8h.1l.1-.6a.59 .59 0 0 1 .8-.6l.2 .5-.3 .4v.7l.1-.1M570.3 149.4h-.5a.63 .63 0 0 0-.6 .7M570.4 150.4h.1"/>
<path d="M570.4 150.4l.2 .3 .5-.1v.7l.1-.1M570.4 150.4l.2 .3 .5-.1M570.5 153l.1-.6 .9-.3 .6 .2 .1 .4-.2 .4a.24 .24 0 0 1-.3 .2 .24 .24 0 0 1-.1-.4v-.2a.43 .43 0 0 0-.2-.5 .43 .43 0 0 0-.6 .2l-.2 .3v.5M570.5 152.5l.2-.1a1.61 1.61 0 0 1 1.9 .2l-.3 .7a1.05 1.05 0 0 1-1.1 .7l-.6-.6zM570.6 153.2l-.1-.7-.6-.2 .1 .3-.5 .4h-1.2l-.2-.2-.2 .2-.3 1.1 .2 .1 .5-.7h.6l.6 .3v.2a.28 .28 0 0 1 .2 .3 .28 .28 0 0 1-.3 .3l-.2 .4-.4 .2-.6-.4 1.1-.4a.23 .23 0 0 0 .4 0 .23 .23 0 0 0-.2-.4v-.2l-.5-.3h-.6l-.6 .4v.3M570.6 153.2h.1M570.6 153.2l.1 .3M570.6 150.1l.2 .1M570.6 154.5l.8-.1-.6 1.5a1.52 1.52 0 0 0-.5 1.5l-.2-.1-.3 .6-.2-.9zM570.6 154.5l-1 2.5 .2 .9M570.6 149.8h.3a.29 .29 0 0 1 .4 0 .29 .29 0 0 1 .1 .4l-.3 .4-.5 .1-.2-.3zM570.6 150.6h.2"/>
<path d="M570.6 153.5a.63 .63 0 0 0 0 1l.9-.2 .4-.6M570.6 147l-.1 .7M570.6 150.2h.1M570.7 153.5h.1M570.7 153.5h-.1a.67 .67 0 0 0 0 1l-.4 .6M570.7 150.5h.1M571 147.1l-.1 .6M571 150.3l.2 .1M571 155.6h.1M571 155.5h.1M571.1 150.3v.1M571.1 155.4l.7-.1-.5 1.6a.44 .44 0 0 1-.1 .7l-.4-.2z"/>
<path d="M571.2 151.2h.1M571.3 151.1h.1M571.3 151.1v.2a.49 .49 0 0 0 .3 .4 .49 .49 0 0 0 .5-.1l.6-.1-.3-.3M571.3 151.1l-.1 .1M571.3 151.1l.4 .7-.3 .2M571.3 151.1l.3 .7M571.3 153.6h.1M571.3 147.2l-.1 .6M571.4 152h.1M571.4 152l1.2 .4M571.4 152l-.9 .5M571.4 154.4l-.6 1.5a1.52 1.52 0 0 0-.5 1.5"/>
<path d="M571.4 154.4h.1M571.5 153.5l-.3 .1M571.5 150.2l-.2 .9M571.5 150.2h.1M571.5 150.2l.8 .6M571.5 150.2l.7 .5 .2 .5M571.5 153.9h.1M571.7 147.2l-.2 .7M571.8 155.3h.1M571.8 155.3l-.8 .1M571.8 155.4l-.5 1.3 .2 .7-.2 .2-.5-.2 .2-1.9M571.8 155.3l-.7 .2"/>
<path d="M571.9 153.7l-.5 .7-.4 1M571.9 153.7h.1M571.9 153.7l.3-.3 .2 .1-.2 1.8M572 147.4l-.2 .6M572.1 153.2l-.1 .4M572.1 152.2l.3 .1 .2 .4M572.1 151l.6 .5M572.1 156.8h.1M572.2 155.3h.1M572.2 155.3h-.4M572.2 156.7v.2l.2 .2M572.3 150.8h.1"/>
<path d="M572.3 150.8l.1 .4M572.4 147.5l-.3 .6M572.4 153.5v1.2l-.3 1a1.83 1.83 0 0 0-.1 2.1l.2 .1M572.4 151.2h.1M572.5 156.4l1.2-1-.6 1.6a1.22 1.22 0 0 0-.2 1.4v.1a.46 .46 0 0 1-.7 0 .46 .46 0 0 1 0-.7zM572.6 152.4h.1M572.6 152.4a1.04 1.04 0 0 1 .6-.9 1.04 1.04 0 0 1 1.1 .2 .56 .56 0 0 1 .8 .1 .56 .56 0 0 1-.3 .8l-.3 .3a1.09 1.09 0 0 1-1.9-.2M572.6 152.7l-.5 .7a.59 .59 0 0 1-.4 .5 .59 .59 0 0 1-.6-.1l-.5-.6M572.7 154.2v.6M572.7 147.6l-.3 .6M573 147.8l-.3 .6M573.1 153.4l-.9 .1"/>
<path d="M573.1 157.6l.6 .4M573.2 151.5a2.29 2.29 0 0 0-1.8 .5M573.2 151.5h.1M573.2 151.5l-.6 .9M573.3 148l-.3 .6M573.3 151.5a2.54 2.54 0 0 0-1.9 .5M573.5 156.4l.8 .9M573.5 153.4a6.7 6.7 0 0 0-1.4 3.4M573.6 151.5a.92 .92 0 0 0-.5 1.1 .92 .92 0 0 0 .9 .7M573.6 148.2l-.4 .5M573.6 155.4h.1M573.6 155.4l-1.5 1.4"/>
<path d="M573.7 155.4l-.6 1.6a1.28 1.28 0 0 0-.2 1.4v.1a.46 .46 0 0 1-.7 0 .46 .46 0 0 1 0-.7l.4-1.4M573.8 153.4l-.3 1M573.9 156.9l.1 .7 .6 .4M573.9 148.4l-.4 .5M574 159.9l.4 .5M574 153.3a1.04 1.04 0 0 0-1.1 .9l-.5 1.2-.3 1.4M574 153.3h.1M574 153.3a.85 .85 0 0 1-.9-.9 .85 .85 0 0 1 .9-.8h.1a.61 .61 0 0 1 .8 .1 .61 .61 0 0 1 .1 .7l.2 1.1a8.1 8.1 0 0 1-.2 3.7l.3 .8h-1.9a.45 .45 0 0 1-.7-.2 .45 .45 0 0 1 .4-.6l.5-1.1v-.7M574.1 155.3l-.4 .1M574.2 151.9l-.3 .3M574.2 148.6l-.4 .5M574.2 159.7l.5 .5"/>
<path d="M574.5 159.4l.4 .5M574.5 148.8l-.5 .5M574.7 159.2l.5 .4M574.7 149l-.4 .5M574.9 158.9l.5 .5M575 153.6v3.3M575 149.3l-.5 .5M575 152.5a9.5 9.5 0 0 1 0 4.9l.3 .6h-2.5M575.1 158.7l.5 .4M575.2 149.6l-.5 .4M575.3 158.4l.5 .4M575.4 158.1l.6 .4"/>
<path d="M575.5 149.8l-.6 .5M575.6 157.8l.6 .4M575.7 150.1l-.6 .4M575.8 157.6l.6 .2M575.9 150.4l-.6 .4M575.9 157.3l.6 .2M576 157l.6 .2M576.1 150.7l-.6 .4M576.1 156.6l.7 .2M576.2 156.3l.7 .2M576.2 151l-.6 .3M576.3 156l.6 .2"/>
<path d="M576.3 155.7l.7 .1M576.4 155.4l.6 .1M576.4 151.4l-.6 .2M576.4 155l.7 .1M576.4 154.8h.7M576.5 151.7l-.6 .2M576.7 152l-.7 .2M576.8 152.4l-.7 .2M576.9 152.7l-.7 .2M576.9 153l-.6 .2M577 153.4l-.7 .1M577.1 153.7l-.7 .1"/>
<path d="M577.1 154.1h-.7M577.1 154.5h-.7M565.3 160.2l-.4 .5M565.5 160.4l-.4 .5M565.8 160.5l-.4 .6M566.1 160.7l-.4 .6M566.4 160.8l-.3 .7M566.7 161l-.3 .6M567 161.1l-.3 .6M567.3 161.2l-.2 .7M567.6 161.3l-.2 .7M567.9 161.4l-.2 .6"/>
<path d="M568.2 161.5l-.1 .6M568.5 161.5l-.1 .7M568.9 161.5l-.1 .7M569.2 161.5v.7M569.5 161.6v.6M569.8 161.5l.1 .7M570.2 161.5v.7M570.5 161.5l.1 .7M570.8 161.4l.1 .7M571.1 161.3l.2 .7M571.4 161.3l.2 .6M571.8 161.2l.2 .6"/>
<path d="M572 161.1l.3 .6M572.4 160.9l.2 .6M572.6 160.8l.4 .6M572.9 160.6l.4 .6M573.2 160.5l.4 .5M573.5 160.3l.4 .5M573.7 160.1l.5 .5"/>
</g>
<!-- layer: G-ANNO-TTLB -->
<g fill="#fff" stroke="#fff" stroke-width=".27">
<path d="M551 159.9l30.8 4.3-5.8-4.3zM551 159.9l30.8 4.3h-30.8z"/>
<path d="M576 145.4h5.8l-5.8 14.5zM581.8 145.4l-5.8 14.5 5.8 4.3z"/>
</g>
<path d="M551 159.9h25v-14.5h5.8v18.8h-30.8z" fill="none" stroke="#fff" stroke-width=".27"/>
<g fill="#000" stroke="#000" stroke-width=".27">
<path d="M20.3 9.6l.5 400v-399.5zM20.3 9.6l.5 400-.5 .5zM20.8 409.6l-.5 .5 556-.5zM20.3 410.1l556-.5 .5 .5zM576.3 10.1v399.5l.5 .5zM576.3 10.1l.5-.5v400.5zM20.8 10.1h555.5l.5-.5zM20.3 9.6h556.5l-556 .5z"/>
<path d="M76.5 7.4l.1 2.5v-2.5zM76.5 7.4l.1 2.5h-.1z"/>
<path d="M126.5 7.4l.1 2.5v-2.5zM126.5 7.4l.1 2.5h-.1z"/>
<path d="M176.5 7.4l.1 2.5v-2.5zM176.5 7.4l.1 2.5h-.1z"/>
<path d="M226.5 7.4l.1 2.5v-2.5zM226.5 7.4l.1 2.5h-.1z"/>
<path d="M276.5 7.4l.1 2.5v-2.5zM276.5 7.4l.1 2.5h-.1z"/>
<path d="M326.5 7.4l.1 2.5v-2.5zM326.5 7.4l.1 2.5h-.1z"/>
<path d="M376.5 7.4l.1 2.5v-2.5zM376.5 7.4l.1 2.5h-.1z"/>
<path d="M426.5 7.4l.1 2.5v-2.5zM426.5 7.4l.1 2.5h-.1z"/>
<path d="M476.5 7.4l.1 2.5v-2.5zM476.5 7.4l.1 2.5h-.1z"/>
<path d="M526.5 7.4l.1 2.5v-2.5zM526.5 7.4l.1 2.5h-.1z"/>
<path d="M18.1 60h2.5v-.2zM18.1 59.8h2.5l-2.5 .2z"/>
<path d="M576.5 60h2.5v-.2zM576.5 59.8h2.5l-2.5 .2z"/>
<path d="M18.1 110h2.5v-.2zM18.1 109.8h2.5l-2.5 .2z"/>
<path d="M576.5 110h2.5v-.2zM576.5 109.8h2.5l-2.5 .2z"/>
<path d="M18.1 160h2.5v-.2zM18.1 159.8h2.5l-2.5 .2z"/>
<path d="M526 160h50v-.2zM526 159.8h50l-50 .2z"/>
<path d="M576.5 160h2.5v-.2zM576.5 159.8h2.5l-2.5 .2z"/>
<path d="M18.1 210h2.5v-.2zM18.1 209.8h2.5l-2.5 .2z"/>
<path d="M526 210h50v-.2zM526 209.8h50l-50 .2z"/>
<path d="M576.5 210h2.5v-.2zM576.5 209.8h2.5l-2.5 .2z"/>
<path d="M526 226.6h50v-.1zM526 226.5h50l-50 .1z"/>
<path d="M18.1 260h2.5v-.2zM18.1 259.8h2.5l-2.5 .2z"/>
<path d="M526 243.1v.2l50-.2zM526 243.3l50-.2v.2z"/>
<path d="M526 259.8v.2l50-.2zM526 260l50-.2v.2z"/>
<path d="M526 259.8v.2l50-.2zM526 260l50-.2v.2z"/>
<path d="M526 259.8v.2l50-.2zM526 260l50-.2v.2z"/>
<path d="M526 259.8v.2l50-.2zM526 260l50-.2v.2z"/>
<path d="M526 243.3h50v-.2zM526 243.1h50l-50 .2z"/>
<path d="M576.5 260h2.5v-.2zM576.5 259.8h2.5l-2.5 .2z"/>
<path d="M526 276.5v.1l50-.1zM526 276.6l50-.1v.1z"/>
<path d="M526 293.1v.2l50-.2zM526 293.3l50-.2v.2z"/>
<path d="M526 293.1v.2l50-.2zM526 293.3l50-.2v.2z"/>
<path d="M18.1 310h2.5v-.2zM18.1 309.8h2.5l-2.5 .2z"/>
<path d="M526 319.8h50zM526 319.9l50-.1z"/>
<path d="M526 314.8h50zM526 314.9l50-.1z"/>
<path d="M526 309.8v.2l50-.2zM526 310l50-.2v.2z"/>
<path d="M576.5 310h2.5v-.2zM576.5 309.8h2.5l-2.5 .2z"/>
<path d="M576.5 310h2.5v-.2zM576.5 309.8h2.5l-2.5 .2z"/>
<path d="M526 339.8h50zM526 339.9l50-.1z"/>
<path d="M526 334.8h50zM526 334.9l50-.1z"/>
<path d="M526 329.8h50zM526 329.9l50-.1z"/>
<path d="M526 324.8h50zM526 324.9l50-.1z"/>
<path d="M18.1 360h2.5v-.2zM18.1 359.8h2.5l-2.5 .2z"/>
<path d="M526 359.8v.2l50-.2zM526 360l50-.2v.2z"/>
<path d="M526 359.8v.2l50-.2zM526 360l50-.2v.2z"/>
<path d="M526 354.8h50zM526 354.9l50-.1z"/>
<path d="M526 349.8h50zM526 349.9l50-.1z"/>
<path d="M526 344.8h50zM526 344.9l50-.1z"/>
<path d="M576 360h2.5v-.2zM576 359.8h2.5l-2.5 .2z"/>
<path d="M576 360h2.5v-.2zM576 359.8h2.5l-2.5 .2z"/>
<path d="M576.5 360h2.5v-.2zM576.5 359.8h2.5l-2.5 .2z"/>
<path d="M576.5 360h2.5v-.2zM576.5 359.8h2.5l-2.5 .2z"/>
<path d="M76.5 409.9l.1 2.5v-2.5zM76.5 409.9l.1 2.5h-.1z"/>
<path d="M126.5 409.9l.1 2.5v-2.5zM126.5 409.9l.1 2.5h-.1z"/>
<path d="M176.5 409.9l.1 2.5v-2.5zM176.5 409.9l.1 2.5h-.1z"/>
<path d="M226.5 409.9l.1 2.5v-2.5zM226.5 409.9l.1 2.5h-.1z"/>
<path d="M276.5 409.9l.1 2.5v-2.5zM276.5 409.9l.1 2.5h-.1z"/>
<path d="M326.5 409.9l.1 2.5v-2.5zM326.5 409.9l.1 2.5h-.1z"/>
<path d="M376.5 409.9l.1 2.5v-2.5zM376.5 409.9l.1 2.5h-.1z"/>
<path d="M426.5 409.9l.1 2.5v-2.5zM426.5 409.9l.1 2.5h-.1z"/>
<path d="M476.5 409.9l.1 2.5v-2.5zM476.5 409.9l.1 2.5h-.1z"/>
<path d="M526.5 409.9v2.5h.1zM526.5 409.9h.1v2.5z"/>
<path d="M536.5 409.9l.1 2.5v-2.5zM536.5 409.9l.1 2.5h-.1z"/>
<path d="M551.5 409.9l.1 2.5v-2.5zM551.5 409.9l.1 2.5h-.1z"/>
<path d="M576.3 409.9l.5 2.5v-2.5zM576.3 409.9l.5 2.5h-.5z"/>
</g>
<text font-size="13.4" x="535" y="389.7">A743</text>
<text font-size="5" x="542.3" y="187.6">VV-D_3</text>
<g font-size="3.5">
<text x="236.7" y="113.7">2</text>
<text x="169.2" y="114.9">1</text>
<text x="234" y="119.1">A742</text>
<text x="166.8" y="120.3">A742</text>
</g>
<g font-size="2.5">
<text x="46.2" y="8.7">1</text>
<text x="100.9" y="8.7">2</text>
<text x="150.9" y="8.7">3</text>
<text x="200.9" y="8.7">4</text>
<text x="250.9" y="8.7">5</text>
<text x="300.8" y="8.7">6</text>
<text x="350.9" y="8.7">7</text>
<text x="400.9" y="8.7">8</text>
<text x="450.8" y="8.7">9</text>
<text x="500.1" y="8.7">10</text>
<text x="550.1" y="8.7">11</text>
<text x="17.8" y="35.8">A</text>
<text x="577.7" y="35.8">A</text>
<text x="17.8" y="85.8">B</text>
<text x="577.7" y="85.8">B</text>
<text x="17.7" y="135.8">C</text>
<text x="577.6" y="135.8">C</text>
<text x="526.8" y="152.8">POLITECNICO DI MILANO</text>
<text x="526.9" y="155.8">SCUOLA DEL DESIGN</text>
<text x="526.9" y="158.9">C.L. DESIGN DEGLI INTERNI</text>
<text x="527" y="162.7">PROGETTO:</text>
<text x="17.7" y="185.8">D</text>
<text x="577.6" y="185.8">D</text>
<text x="527" y="212.7">CORSO:</text>
<text x="537.3" y="217.6">STRUMENTI E METODI</text>
<text x="541" y="220.6">DEL PROGETTO</text>
<text x="527" y="229.3">DOCENTE:</text>
<text x="17.8" y="235.8">E</text>
<text x="539.7" y="235.8">MARCO FERRARA</text>
<text x="577.7" y="235.8">E</text>
<text x="527" y="246">STUDENTI:</text>
<text x="539.8" y="252.4">ELENA CORRENTI</text>
<text x="527" y="262.7">OGGETTO:</text>
<text x="547.2" y="267.6">MALM</text>
<text x="544.7" y="270.6">190.095.62</text>
<text x="527" y="279.3">NOTE:</text>
<text x="17.9" y="285.8">F</text>
<text x="550.5" y="285.8">-</text>
<text x="577.8" y="285.8">F</text>
<text x="527" y="296">NOME FILE:</text>
<text x="537.2" y="302.2">MALM_190-095-62.dwg</text>
<text x="526.9" y="313.3">VERS</text>
<text x="566.5" y="313.3">DATA</text>
<text x="17.7" y="335.8">G</text>
<text x="577.6" y="335.8">G</text>
<text x="527" y="353.3">VERSION 2</text>
<text x="527" y="348.3">VERSION 3</text>
<text x="560.6" y="353.3">2017/04/07</text>
<text x="560.6" y="348.3">2017/18/07</text>
<text x="527" y="358.3">VERSION 1</text>
<text x="560.6" y="358.3">2017/23/05</text>
<text x="527" y="362.8">TAVOLA NO.:</text>
<text x="561.8" y="362.8">15 DI</text>
<text x="570.3" y="362.8">16</text>
<text x="17.7" y="385.8">H</text>
<text x="577.6" y="385.8">H</text>
<text x="527" y="405.3">DATA:</text>
<text x="537" y="405.2">2017/18/07</text>
<text x="551.9" y="405.3">SCALA:</text>
<text x="568" y="405.2">1:1</text>
<text x="15.5" y="410.1" transform="rotate(-90 15.5 410.1)">DIRECTORY: D:\DOCUMENTI\UNIVERSITÀ\STRUMENTI E METODI DEL PROGETTO\FASE 2\MALM_190-095-62.DWG | PLOTTED ON: 16/07/2017 18:46:59 | BY USER: ELENA</text>
<text x="44.4" y="413.3">1</text>
<text x="100.9" y="413.3">2</text>
<text x="150.9" y="413.3">3</text>
<text x="200.9" y="413.3">4</text>
<text x="250.9" y="413.3">5</text>
<text x="300.8" y="413.3">6</text>
<text x="350.9" y="413.3">7</text>
<text x="400.9" y="413.3">8</text>
<text x="450.8" y="413.3">9</text>
<text x="500.1" y="413.3">10</text>
<text x="526.9" y="408.2">REV:</text>
<text x="527.2" y="412.4">0</text>
<text x="537" y="408.3">A</text>
<text x="537.4" y="412.4">1cm</text>
<text x="551.9" y="408.3">FORMATO:</text>
<text x="552.1" y="412.4">2,5cm</text>
<text x="568.5" y="408.3">A2</text>
<text x="570.5" y="412.4">5cm</text>
</g>
</svg>
